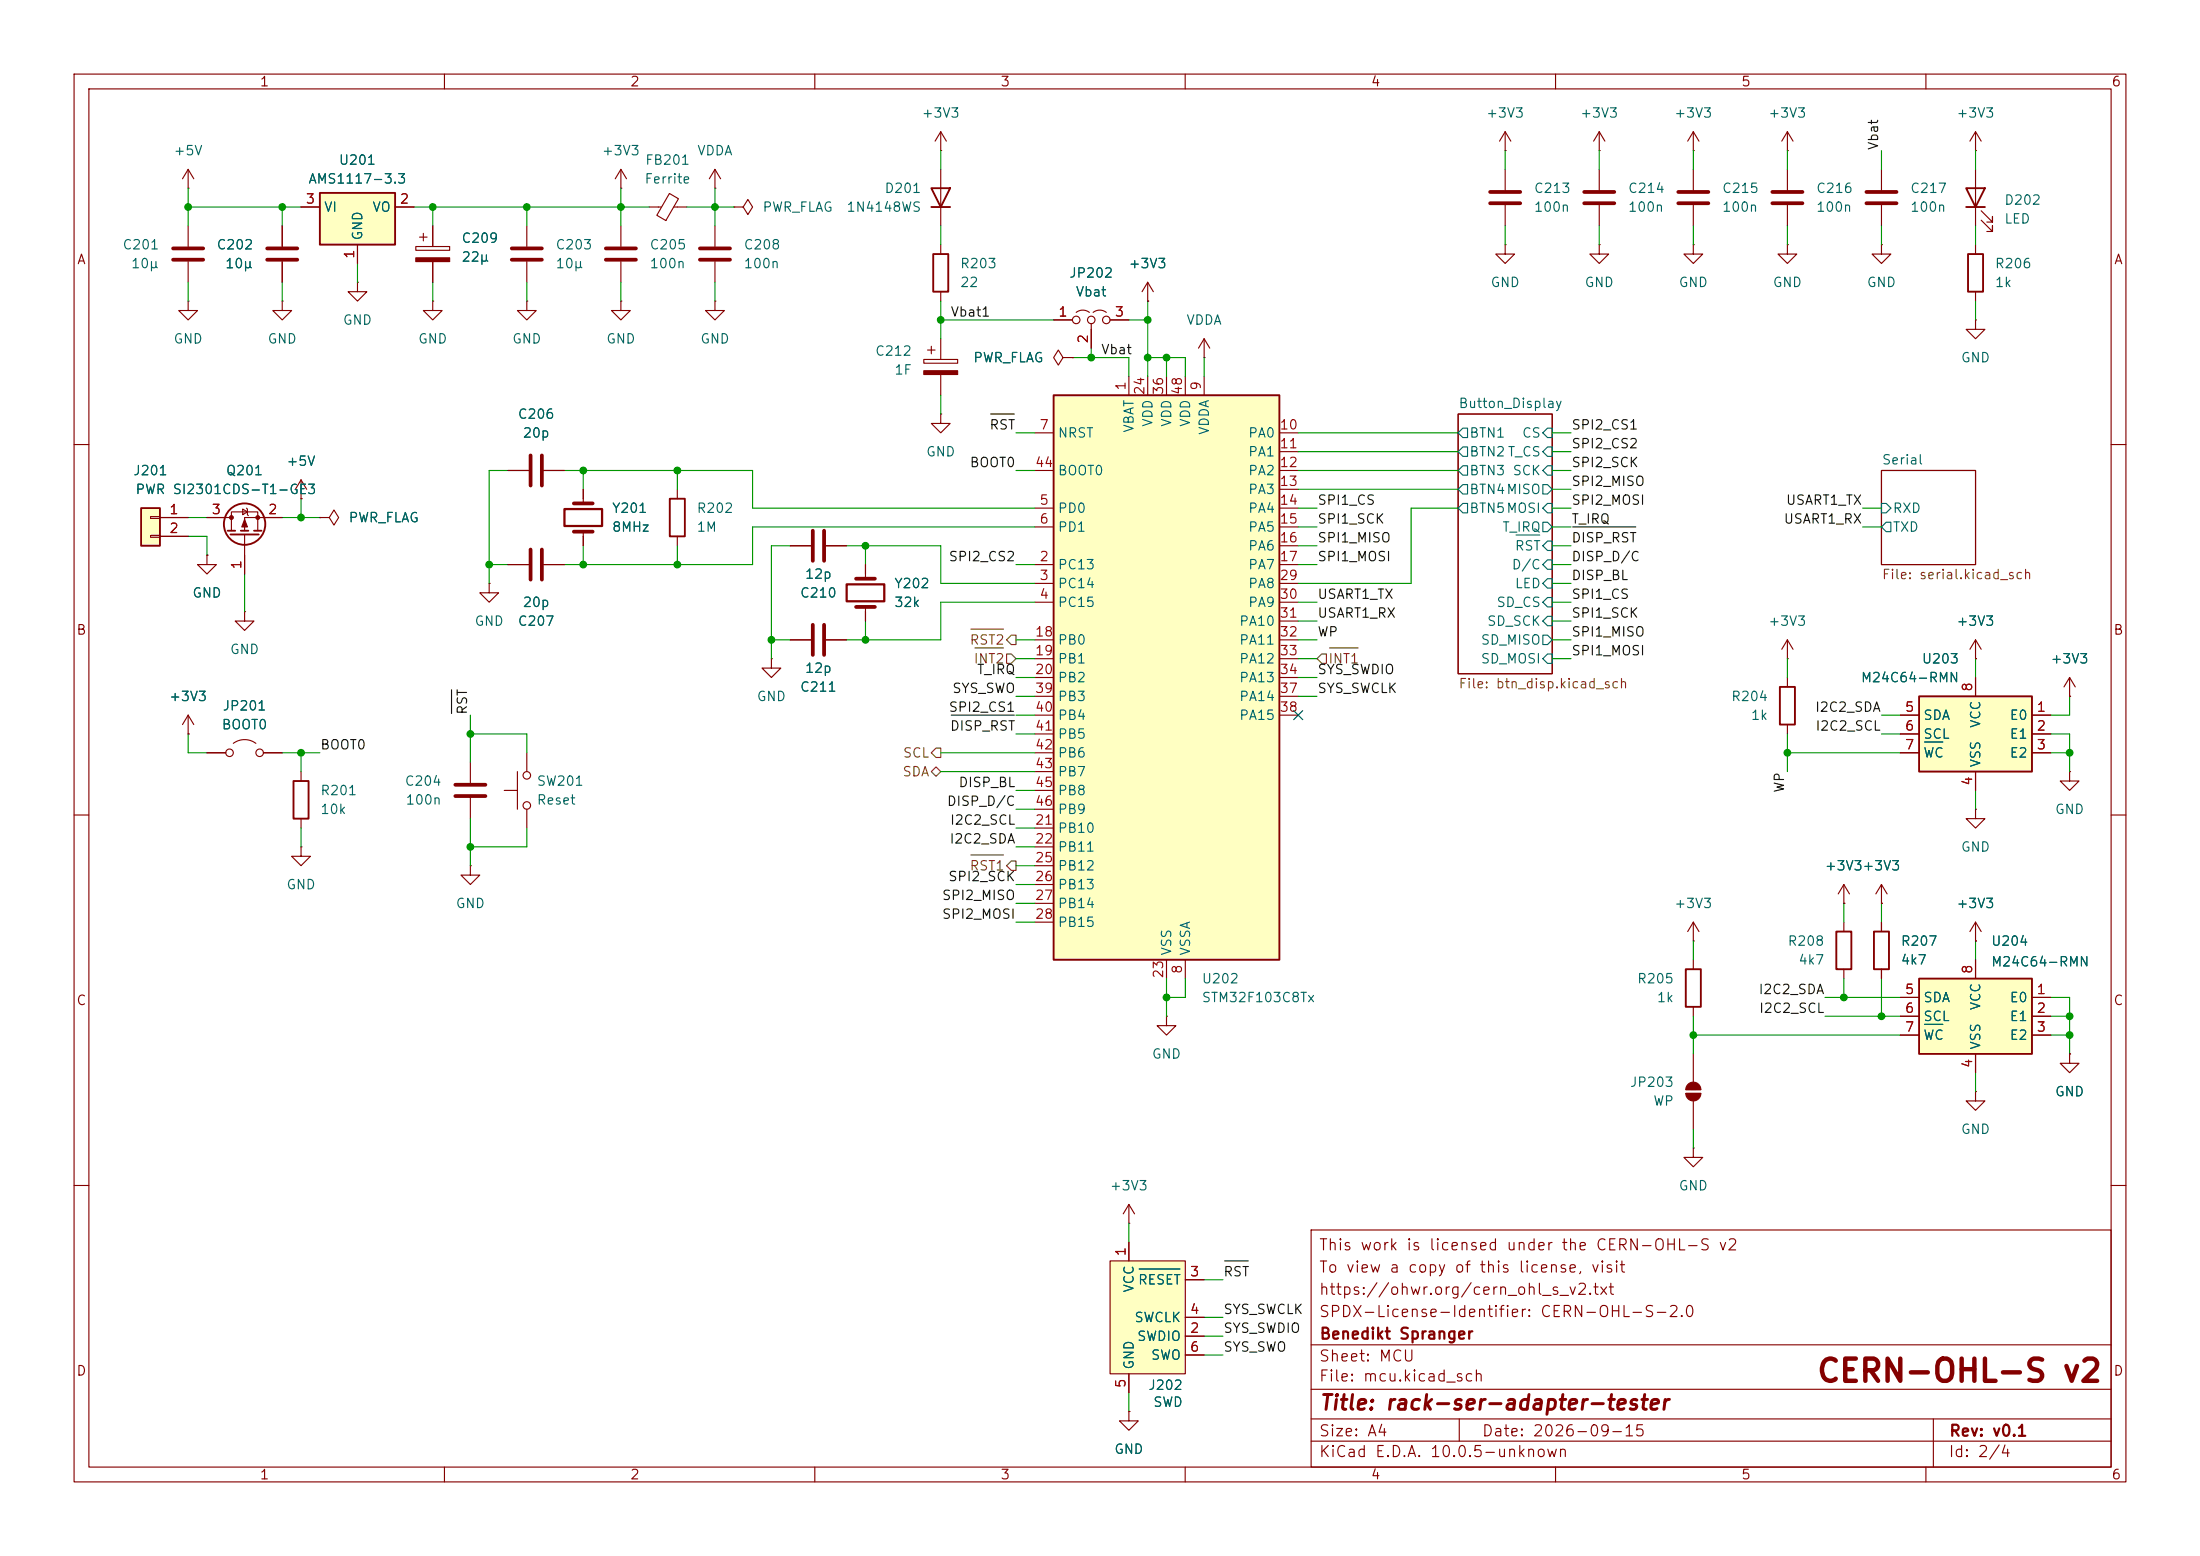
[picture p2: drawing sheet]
<svg xmlns="http://www.w3.org/2000/svg" width="297mm" height="210mm" viewBox="0 0 297 210" stroke-linecap="round" stroke-linejoin="round" font-family="sans-serif">
<g fill="none" stroke="#840000" stroke-width=".15">
<path d="M10 10h277v190h-277zM12 12h273v186h-273zM60 10v2M110 10v2M127 17.8l-.8 1.3M127 17.8l.8 1.3M127 17.8v2.5M160 10v2M203.2 17.8l-.8 1.3M203.2 17.8l.8 1.3M203.2 17.8v2.5M210 10v2"/>
<path d="M215.9 17.8l-.8 1.3M215.9 17.8l.8 1.3M215.9 17.8v2.5M228.6 17.8v2.5M228.6 17.8l-.8 1.3M228.6 17.8l.8 1.3M241.3 17.8v2.5M241.3 17.8l-.8 1.3M241.3 17.8l.8 1.3M260 10v2M266.7 17.8l-.8 1.3M266.7 17.8l.8 1.3"/>
<path d="M266.7 17.8v2.5M25.4 25.4h.1M25.4 22.9l.8 1.2M25.4 22.9l-.8 1.2M25.4 22.9v2.5M71.1 30.5v2.8M71.1 35.3v2.8M87.6 27.9h1.7M90.4 26.1l1.2 .7-1.7 3-1.2-.7zM91 27.9h1.7M96.5 25.4h.1M96.5 22.9l-.7 1.2"/>
<path d="M96.5 22.9l.8 1.2M96.5 22.9v2.5M96.5 30.5v2.8M96.5 35.3v2.8M99.1 27.9h1.2l.7-1 .6 1-.6 1.1-.7-1.1M99.1 27.9h.1M127 20.3h.1M127 22.9v7.6M154.9 38.1l-.7 1.3M154.9 38.1l.8 1.3M154.9 38.1v2.5M203.2 20.3h.1"/>
<path d="M203.2 33v1.3h1.3l-1.3 1.3-1.3-1.3h1.3M203.2 33h.1M203.2 22.9v2.8M203.2 27.7v2.8M215.9 20.3h.1M215.9 33v1.3h1.3l-1.3 1.3-1.3-1.3h1.3M215.9 33h.1M215.9 22.9v2.8M215.9 27.7v2.8M228.6 33v1.3h1.3l-1.3 1.3-1.3-1.3h1.3M228.6 33h.1M228.6 20.3h.1"/>
<path d="M228.6 22.9v2.8M228.6 27.7v2.8M241.3 33v1.3h1.3l-1.3 1.3-1.3-1.3h1.3M241.3 33h.1M241.3 20.3h.1M241.3 22.9v2.8M241.3 27.7v2.8M254 33v1.3h1.3l-1.3 1.3-1.3-1.3h1.3M254 33h.1M254 22.9v2.8M254 27.7v2.8M266.7 20.3h.1"/>
<path d="M266.7 22.9v7.6M266.7 33v1.3M266.7 39.4v1.2M267.5 29.7l1.5 1.5v-.7v.7h-.8M267.5 28.4l1.5 1.6v-.8v.8h-.8M38.1 40.6v1.3h-1.3l1.3 1.3 1.3-1.3h-1.3M38.1 40.6h.1M71.1 40.6v1.3h1.3l-1.3 1.3-1.3-1.3h1.3M71.1 40.6h.1M83.8 40.6v1.3h1.3l-1.3 1.3-1.3-1.3h1.3M83.8 40.6h.1M142.2 43.2h2.6"/>
<path d="M145.3 42.2a1.44 1.44 0 0 1 1.8 0M147.3 43.7v3.3M147.6 42.2a1.44 1.44 0 0 1 1.8 0M149.9 43.2h2.5M154.9 40.6h.1M162.6 48.3h.1M162.6 45.7l-.8 1.3M162.6 45.7l.7 1.3M162.6 45.7v2.6M196.8 55.9h12.7v35h-12.7zM266.7 43.2v1.3h1.3l-1.3 1.2-1.3-1.2h1.3M266.7 43.2h.1"/>
<path d="M10 60h2M68.6 63.5h2.8M73.4 63.5h2.8M78.7 66v1.9M78.7 71.8v1.9M91.4 66v1.3M91.4 72.4v1.3M116.8 76.2v1.9M254 63.5h12.7v12.7h-12.7zM285 60h2M104.1 88.9v1.3h-1.2l1.2 1.2 1.3-1.2h-1.3M104.1 88.9h.1"/>
<path d="M106.7 86.4h2.8M111.5 86.4h2.8M116.8 81.9v1.9M241.3 88.9h.1M241.3 86.4v2.5M241.3 91.4v1.3M241.3 97.8v1.3M241.3 86.4l.8 1.2M241.3 86.4l-.8 1.2M10 110h2M285 110h2M228.6 127h.1"/>
<path d="M228.6 124.5v2.5M228.6 129.5v1.3M228.6 135.9v1.3M228.6 124.5l.8 1.2M228.6 124.5l-.8 1.2M248.9 124.5v1.2M248.9 130.8v1.3M227.6 147.6h2M227.6 147.1h2M228.6 142.2v3.9M228.6 148.6v3.8M10 160h2"/>
<path d="M177 166h108v32h-108zM285 160h2M60 198v2M110 198v2M160 198v2M177 194.5h108M177 191.5h108M177 187.5h108M177 181.5h108M197 191.5v3M210 198v2M260 198v2"/>
<path d="M261 191.5v6.5"/>
<circle cx="145.3" cy="43.2" r=".51"/>
<circle cx="147.3" cy="43.2" r=".51"/>
<circle cx="149.4" cy="43.2" r=".51"/>
</g>
<g fill="none" stroke="#006464" stroke-width=".15">
<path d="M197.5 57.8h.6v1.3h-.6l-.7-.7zM208.9 57.8h.6v1.3h-.6l-.6-.7zM197.5 60.3h.6v1.3h-.6l-.7-.6zM197.5 65.4h.6v1.3h-.6l-.7-.7zM197.5 67.9h.6v1.3h-.6l-.7-.6zM197.5 62.9h.6v1.2h-.6l-.7-.6zM204.7 72.2h3.2M208.3 70.5h.6l.6 .6-.6 .7h-.6zM208.3 65.4h.6l.6 .6-.6 .7h-.6zM208.9 73h.6v1.3h-.6l-.6-.6zM208.9 78.1h.6v1.3h-.6l-.6-.7zM208.9 75.6h.6v1.2h-.6l-.6-.6z"/>
<path d="M208.9 62.9h.6v1.2h-.6l-.6-.6zM208.9 67.9h.6v1.3h-.6l-.6-.6zM208.9 60.3h.6v1.3h-.6l-.6-.6zM254 67.9h.6l.7 .7-.7 .6h-.6zM254.6 70.5h.7v1.3h-.7l-.6-.7zM208.3 85.7h.6l.6 .7-.6 .6h-.6zM208.9 83.2h.6v1.3h-.6l-.6-.7zM208.9 88.3h.6v1.2h-.6l-.6-.6zM208.9 80.6h.6v1.3h-.6l-.6-.6z"/>
</g>
<g fill="#840000" stroke="#840000" stroke-width=".15">
<path d="M227.6 147.6h2a1.02 1.02 0 0 1-1 1 1.02 1.02 0 0 1-1-1z"/>
<path d="M227.9 146.4a1.02 1.02 0 0 1 1.1-.3 1.02 1.02 0 0 1 .6 1h-2l.1-.5z"/>
</g>
<g fill="none" stroke="#840000" stroke-width=".51">
<path d="M69.1 33.5h4.1M69.1 35.1h4.1M94.5 33.5h4.1M94.5 35.1h4.1M201.2 25.9h4M201.2 27.4h4M213.9 25.9h4M213.9 27.4h4M226.6 25.9h4M226.6 27.4h4M239.3 25.9h4M239.3 27.4h4"/>
<path d="M252 25.9h4M252 27.4h4M71.6 61.5v4M73.2 61.5v4M77.5 71.8h2.5M77.5 67.9h2.5M115.6 78.1h2.5M109.7 84.3v4.1M111.3 84.3v4.1M115.6 81.9h2.5"/>
</g>
<path d="M76.2 68.7h5.1v2.3h-5.1zM114.3 78.9h5.1v2.3h-5.1z" fill="none" stroke="#840000" stroke-width=".3"/>
<path d="M125.7 25.4h2.6l-1.3 2.5zM125.7 27.9h2.6M265.4 25.4h2.6l-1.3 2.5zM265.4 27.9h2.6M265.7 34.3h2v5.1h-2zM90.4 67.3h2.1v5.1h-2.1zM240.3 92.7h2v5.1h-2zM227.6 130.8h2v5.1h-2zM247.9 125.7h2v5.1h-2z" fill="none" stroke="#840000" stroke-width=".25"/>
<path d="M43.2 26h10.1v7h-10.1z" fill="#ffffc2"/>
<path d="M43.2 26h10.1v7h-10.1z" fill="none" stroke="#840000" stroke-width=".25"/>
<g fill="none" stroke="#840000" stroke-width=".15">
<path d="M25.4 30.5v2.8M25.4 35.3v2.8M38.1 30.5v2.8M38.1 35.3v2.8M40.6 27.9h2.6M48.3 38.1v1.3h1.2l-1.2 1.2-1.3-1.2h1.3M48.3 38.1h.1M48.3 33v2.6M53.3 27.9h2.6M56.1 33.3h4.6v.5h-4.6zM56.6 32h1.1M57.1 31.5v1"/>
<path d="M58.4 30.5v2.8M58.4 35.3v2.8M25.4 40.6v1.3h-1.3l1.3 1.3 1.3-1.3h-1.3M25.4 40.6h.1M58.4 40.6v1.3h1.3l-1.3 1.3-1.3-1.3h1.3M58.4 40.6h.1M124.7 48.5h4.6v.5h-4.6zM125.2 47.2h1M125.7 46.7v1.1M127 45.7v2.8M127 50.5v2.8M40.6 67.3h.1"/>
<path d="M40.6 64.8l.8 1.2M40.6 64.8l-.7 1.2M40.6 64.8v2.5M43.2 69.9h1.2l.7-1.1 .6 1.1-.6 1-.7-1M43.2 69.9h.1"/>
</g>
<path d="M23.4 33.5h4M23.4 35.1h4M36.1 33.5h4M36.1 35.1h4" fill="none" stroke="#840000" stroke-width=".51"/>
<g fill="#840000" stroke="#840000" stroke-width=".15">
<path d="M124.7 50h4.6v.5h-4.6z"/>
<path d="M56.1 34.8h4.6v.5h-4.6z"/>
</g>
<path d="M19 68.6h2.6v5.1h-2.6z" fill="#ffffc2"/>
<g fill="none" stroke="#840000" stroke-width=".25">
<path d="M126 34.3h2v5.1h-2zM19 68.6h2.6v5.1h-2.6zM30.7 71.6h1M31.1 72.1h3.8M32.5 71.6h1M34.3 71.6h1M39.6 105.4h2.1v5.1h-2.1z"/>
<circle cx="33" cy="70.7" r="2.79"/>
</g>
<g fill="none" stroke="#840000" stroke-width=".15">
<path d="M83.8 25.4h.1M83.8 22.9v2.5M83.8 30.5v2.8M83.8 35.3v2.8M83.8 22.9l-.7 1.2M83.8 22.9l.8 1.2M127 33v1.3M127 39.4v1.2M96.5 40.6v1.3h1.3l-1.3 1.3-1.3-1.3h1.3M96.5 40.6h.1M127 55.9v1.3h-1.3l1.3 1.2 1.3-1.2h-1.3M127 55.9h.1"/>
<path d="M143.5 48.3l-.6-1.1-.7 1.1 .7 1 .6-1h1.3M144.8 48.3h.1M20.3 69.7h1.3v.3h-1.3zM20.3 72.3h1.3v.2h-1.3zM21.6 69.9h3.8M21.6 72.4h3.8M27.9 74.9v1.3h-1.2l1.2 1.3 1.3-1.3h-1.3M27.9 74.9h.1M27.9 69.9h3.3M31.2 71.6v-2.5h3.6v2.5M32.8 68.7l.6 .4-.6 .4zM33 72.1v5.4"/>
<path d="M33.3 68.6l.1 .1v.8l.1 .1M38.1 69.9h-5.1v1.7M66 78.7v1.3h1.3l-1.3 1.3-1.2-1.3h1.2M66 78.7h.1M68.6 76.2h2.8M73.4 76.2h2.8M106.7 73.7h2.8M111.5 73.7h2.8M25.4 99.1h.1M25.4 96.5l.8 1.3M25.4 96.5l-.8 1.3M25.4 96.5v2.6"/>
<path d="M33 82.6v1.2h-1.3l1.3 1.3 1.3-1.3h-1.3M33 82.6h.1M27.9 101.6h2.6M31.5 100.3a2.54 2.54 0 0 1 3 0M35.6 101.6h2.5M40.6 114.3v1.3h1.3l-1.3 1.2-1.2-1.2h1.2M40.6 114.3h.1M40.6 104.1v1.3M40.6 110.5v1.3M63.5 116.8v1.3h1.3l-1.3 1.3-1.3-1.3h1.3M63.5 116.8h.1M63.5 102.9v2.8"/>
<path d="M63.5 107.7v2.8M68.1 106.7h1.7M69.8 104.1v5.1M71.1 101.6v2.5M71.1 109.2v2.6M228.6 154.9v1.3h-1.3l1.3 1.3 1.3-1.3h-1.3M228.6 154.9h.1M152.4 190.5v1.3h1.3l-1.3 1.2-1.3-1.2h1.3M152.4 190.5h.1"/>
<circle cx="31" cy="101.6" r=".51"/>
<circle cx="35.1" cy="101.6" r=".51"/>
<circle cx="71.1" cy="108.7" r=".51"/>
<circle cx="71.1" cy="104.6" r=".51"/>
</g>
<g fill="#840000" stroke="#840000" stroke-width=".15">
<path d="M33 70.1l.4 1h-.8z"/>
<circle cx="31.2" cy="69.8" r=".25"/>
<circle cx="34.8" cy="69.8" r=".25"/>
</g>
<path d="M81.8 33.5h4.1M81.8 35.1h4.1M71.6 74.2v4M73.2 74.2v4M109.7 71.6v4.1M111.3 71.6v4.1M61.5 105.9h4M61.5 107.4h4" fill="none" stroke="#840000" stroke-width=".51"/>
<path d="M142.2 53.3h30.5v76.2h-30.5z" fill="#ffffc2"/>
<path d="M142.2 53.3h30.5v76.2h-30.5z" fill="none" stroke="#840000" stroke-width=".25"/>
<g fill="none" stroke="#840000" stroke-width=".15">
<path d="M139.7 58.4h2.5M152.4 50.8v2.5M154.9 50.8v2.5M157.5 50.8v2.5M160 50.8v2.5M162.6 50.8v2.5M172.7 58.4h2.6M139.7 76.2h2.5M139.7 78.7h2.5M139.7 68.6h2.5M139.7 71.1h2.5M139.7 63.5h2.5"/>
<path d="M172.7 76.2h2.6M172.7 78.7h2.6M172.7 68.6h2.6M172.7 71.1h2.6M172.7 61h2.6M172.7 63.5h2.6M172.7 66h2.6M172.7 73.7h2.6M139.7 81.3h2.5M139.7 86.4h2.5M139.7 88.9h2.5M139.7 91.4h2.5"/>
<path d="M139.7 94h2.5M139.7 96.5h2.5M139.7 99.1h2.5M172.7 81.3h2.6M172.7 86.4h2.6M172.7 88.9h2.6M172.7 91.4h2.6M172.7 83.8h2.6M172.7 94h2.6M172.7 96.5h2.6M139.7 111.8h2.5M139.7 114.3h2.5"/>
<path d="M139.7 116.8h2.5M139.7 119.4h2.5M139.7 101.6h2.5M139.7 104.1h2.5M139.7 106.7h2.5M139.7 109.2h2.5M139.7 121.9h2.5M139.7 124.5h2.5M157.5 129.5v2.6M160 129.5v2.6"/>
</g>
<path d="M259.1 132.1h15.2v10.1h-15.2z" fill="#ffffc2"/>
<path d="M259.1 132.1h15.2v10.1h-15.2z" fill="none" stroke="#840000" stroke-width=".25"/>
<path d="M256.5 134.6h2.6M256.5 137.2h2.6M256.5 139.7h2.6M266.7 129.5v2.6M274.3 134.6h2.6M274.3 137.2h2.6M274.3 139.7h2.6M266.7 142.2v2.6" fill="none" stroke="#840000" stroke-width=".15"/>
<path d="M259.8 138.3h2.5" fill="none" stroke="#006464" stroke-width=".15"/>
<path d="M259.1 94h15.2v10.1h-15.2z" fill="#ffffc2"/>
<path d="M259.1 94h15.2v10.1h-15.2z" fill="none" stroke="#840000" stroke-width=".25"/>
<g fill="none" stroke="#840000" stroke-width=".15">
<path d="M256.5 96.5h2.6M256.5 99.1h2.6M266.7 88.9h.1M266.7 86.4v2.5M266.7 91.4v2.6M266.7 86.4l.8 1.2M266.7 86.4l-.8 1.2M274.3 96.5h2.6M274.3 99.1h2.6M279.4 94h.1M279.4 91.4l.8 1.3M279.4 91.4l-.8 1.3"/>
<path d="M279.4 91.4v2.6M248.9 119.4l.8 1.3M248.9 119.4l-.7 1.3M248.9 119.4v2.5M256.5 101.6h2.6M266.7 109.2v1.3h-1.3l1.3 1.3 1.3-1.3h-1.3M266.7 109.2h.1M266.7 104.1v2.6M274.3 101.6h2.6M279.4 104.1v1.3h-1.3l1.3 1.3 1.3-1.3h-1.3M279.4 104.1h.1M157.5 137.2v1.2h-1.3l1.3 1.3 1.2-1.3h-1.2"/>
<path d="M157.5 137.2h.1M248.9 121.9h.1M266.7 127h.1M266.7 124.5v2.5M266.7 124.5l.8 1.2M266.7 124.5l-.8 1.2M266.7 147.3v1.3h-1.3l1.3 1.3 1.3-1.3h-1.3M266.7 147.3h.1"/>
</g>
<path d="M259.8 100.2h2.5" fill="none" stroke="#006464" stroke-width=".15"/>
<path d="M149.9 170.2h10.1v15.2h-10.1z" fill="#ffffc2"/>
<g fill="none" stroke="#840000" stroke-width=".15">
<path d="M38.1 30.5v2.8M38.1 35.3v2.8M40.6 27.9h2.6M48.3 33v2.6M53.3 27.9h2.6M58.4 30.5v2.8M58.4 35.3v2.8M142.2 43.2h2.6M144.8 48.3h.1M147.3 44.5v2.5M149.9 43.2h2.5M154.9 40.6h.1"/>
<path d="M21.6 69.9h3.8M21.6 72.4h3.8M27.9 74.9h.1M27.9 69.9h2.6M33 74.9v2.6M35.6 69.9h2.5M40.6 67.3h.1M43.2 69.9h.1M68.6 76.2h2.8M68.6 63.5h2.8M73.4 76.2h2.8M73.4 63.5h2.8"/>
<path d="M78.7 66v1.3M78.7 72.4v1.3M106.7 73.7h2.8M111.5 73.7h2.8M116.8 76.2v1.3M25.4 99.1h.1M106.7 86.4h2.8M111.5 86.4h2.8M116.8 82.6v1.2M256.5 96.5h2.6M256.5 99.1h2.6M266.7 88.9h.1"/>
<path d="M266.7 91.4v2.6M274.3 96.5h2.6M274.3 99.1h2.6M279.4 94h.1M27.9 101.6h2.6M35.6 101.6h2.5M254 119.4v2.5M254 119.4l.8 1.3M254 119.4l-.8 1.3M256.5 101.6h2.6M266.7 104.1v2.6M274.3 101.6h2.6"/>
<path d="M248.9 121.9h.1M254 121.9h.1M254 124.5v1.2M254 130.8v1.3M256.5 134.6h2.6M256.5 137.2h2.6M256.5 139.7h2.6M266.7 127h.1M266.7 129.5v2.6M274.3 134.6h2.6M274.3 137.2h2.6M274.3 139.7h2.6"/>
<path d="M266.7 142.2v2.6M279.4 142.2v1.3h-1.3l1.3 1.3 1.3-1.3h-1.3M279.4 142.2h.1M149.9 170.2h10.1v15.2h-10.1zM152.4 165.1h.1M152.4 162.6v2.5M152.4 167.6v2.6M152.4 162.6l-.8 1.2M152.4 162.6l.8 1.2M160 172.7h2.6M160 177.8h2.6M152.4 190.5h.1"/>
<path d="M152.4 185.4v2.6M160 180.3h2.6M160 182.9h2.6"/>
</g>
<path d="M259.8 100.2h2.5M259.8 138.3h2.5M153.8 171.3h5.5" fill="none" stroke="#006464" stroke-width=".15"/>
<path d="M253 125.7h2v5.1h-2z" fill="none" stroke="#840000" stroke-width=".25"/>
<path d="M131.1 84.9h4.4M131.6 87.5h3.9M135.9 88.3h.6l.7 .6-.7 .6h-.6zM136.5 85.7h.7v1.3h-.7l-.6-.6zM178.4 88.3h.7v1.2h-.7l-.6-.6zM179.5 87.5h3.8M125.7 104.1l.7-.6 .6 .6-.6 .7zM126.4 101h.6v1.2h-.6l-.7-.6zM131.1 115.4h4.4M136.5 116.2h.7v1.3h-.7l-.6-.7z" fill="none" stroke="#725600" stroke-width=".15"/>
<path d="M133.7 55.9h3.2M212.3 71.1h8.5M61 93.1v3.2M128.4 96.5h8.5M165.3 170.2h3.2" fill="none" stroke="#0f0f0f" stroke-width=".15"/>
<g fill="none" stroke="#009600" stroke-width=".15">
<path d="M25.4 27.9h15.2M25.4 25.4v5.1M25.4 38.1v2.5M38.1 27.9v2.6M38.1 38.1v2.5M48.3 35.6v2.5M55.9 27.9h31.7M58.4 27.9v2.6M58.4 38.1v2.5M71.1 27.9v2.6M71.1 38.1v2.5M83.8 25.4v5.1"/>
<path d="M83.8 38.1v2.5M92.7 27.9h6.4M96.5 25.4v5.1M96.5 38.1v2.5M127 20.3v2.6M127 30.5v2.5M203.2 20.3v2.6M203.2 30.5v2.5M215.9 20.3v2.6M215.9 30.5v2.5M228.6 20.3v2.6M228.6 30.5v2.5"/>
<path d="M241.3 20.3v2.6M241.3 30.5v2.5M254 20.3v2.6M254 30.5v2.5M266.7 20.3v2.6M266.7 30.5v2.5M127 43.2h15.2M127 40.6v5.1M127 53.3v2.6M137.2 58.4h2.5M144.8 48.3h7.6v2.5M147.3 47v1.3"/>
<path d="M152.4 43.2h2.5M154.9 48.3h5.1v2.5M154.9 40.6v10.2M157.5 48.3v2.5M162.6 48.3v2.5M175.3 58.4h21.5M209.5 58.4h2.6M266.7 40.6v2.6M25.4 69.9h2.5M25.4 72.4h2.5v2.5M33 77.5v5.1M38.1 69.9h5.1"/>
<path d="M40.6 67.3v2.6M66 76.2h2.6M68.6 63.5h-2.6v15.2M76.2 63.5h25.4v5.1h38.1M78.7 63.5v2.5M78.7 73.7v2.5M91.4 63.5v2.5M91.4 73.7v2.5M106.7 73.7h-2.6v15.2M114.3 73.7h12.7v5h12.7M116.8 73.7v2.5M137.2 76.2h2.5"/>
<path d="M137.2 63.5h2.5M139.7 71.1h-38.1v5.1h-25.4M175.3 76.2h2.5M175.3 68.6h2.5M175.3 63.5h21.5M175.3 73.7h2.5M175.3 71.1h2.5M175.3 66h21.5M175.3 61h21.5M196.8 68.6h-6.3v10.1h-15.2M209.5 76.2h2.6M209.5 68.6h2.6"/>
<path d="M209.5 63.5h2.6M209.5 78.7h2.6M209.5 73.7h2.6M209.5 71.1h2.6M209.5 66h2.6M209.5 61h2.6M251.5 68.6h2.5M251.5 71.1h2.5M25.4 99.1v2.5h2.5M63.5 96.5v6.4M63.5 99.1h7.6v2.5M104.1 86.4h2.6"/>
<path d="M116.8 83.8v2.6M137.2 99.1h2.5M137.2 96.5h2.5M137.2 86.4h2.5M137.2 94h2.5M137.2 88.9h2.5M137.2 91.4h2.5M139.7 81.3h-12.7v5.1h-12.7M175.3 81.3h2.5M175.3 86.4h2.5M175.3 94h2.5M175.3 83.8h2.5"/>
<path d="M175.3 88.9h2.5M175.3 91.4h2.5M209.5 81.3h2.6M209.5 86.4h2.6M209.5 83.8h2.6M209.5 88.9h2.6M241.3 88.9v2.5M241.3 99.1v5M254 99.1h2.5M254 96.5h2.5M266.7 88.9v2.5M276.9 99.1h2.5v5"/>
<path d="M279.4 94v2.5h-2.5M38.1 101.6h5.1M40.6 101.6v2.5M40.6 111.8v2.5M63.5 110.5v6.3M71.1 111.8v2.5h-7.6M127 101.6h12.7M127 104.1h12.7M137.2 114.3h2.5M137.2 119.4h2.5M137.2 116.8h2.5M137.2 106.7h2.5"/>
<path d="M137.2 111.8h2.5M137.2 109.2h2.5M241.3 101.6h15.2M266.7 106.7v2.5M276.9 101.6h2.5M137.2 121.9h2.5M137.2 124.5h2.5M157.5 132.1v5.1M160 132.1v2.5h-2.5M228.6 139.7h27.9M228.6 127v2.5M228.6 137.2v5"/>
<path d="M246.4 137.2h10.1M246.4 134.6h10.1M248.9 121.9v2.6M248.9 132.1v2.5M254 121.9v2.6M254 132.1v5.1M266.7 127v2.5M276.9 139.7h2.5M276.9 134.6h2.5v7.6M276.9 137.2h2.5M228.6 152.4v2.5M266.7 144.8v2.5"/>
<path d="M152.4 165.1v2.5M162.6 172.7h2.5M162.6 177.8h2.5M152.4 188v2.5M162.6 180.3h2.5M162.6 182.9h2.5"/>
</g>
<path d="M174.7 95.9l1.2 1.2M175.9 95.9l-1.2 1.2" fill="none" stroke="#000084" stroke-width=".15"/>
<g fill="#009600" stroke="#009600" stroke-width=".14">
<circle cx="279.4" cy="137.2" r=".46"/>
<circle cx="279.4" cy="139.7" r=".46"/>
<circle cx="279.4" cy="101.6" r=".46"/>
<circle cx="147.3" cy="48.3" r=".46"/>
<circle cx="154.9" cy="48.3" r=".46"/>
<circle cx="157.5" cy="134.6" r=".46"/>
<circle cx="157.5" cy="48.3" r=".46"/>
<circle cx="154.9" cy="43.2" r=".46"/>
<circle cx="241.3" cy="101.6" r=".46"/>
<circle cx="228.6" cy="139.7" r=".46"/>
<circle cx="248.9" cy="134.6" r=".46"/>
<circle cx="254" cy="137.2" r=".46"/>
<circle cx="116.8" cy="73.7" r=".46"/>
<circle cx="116.8" cy="86.4" r=".46"/>
<circle cx="96.5" cy="27.9" r=".46"/>
<circle cx="78.7" cy="76.2" r=".46"/>
<circle cx="78.7" cy="63.5" r=".46"/>
<circle cx="83.8" cy="27.9" r=".46"/>
<circle cx="71.1" cy="27.9" r=".46"/>
<circle cx="63.5" cy="99.1" r=".46"/>
<circle cx="40.6" cy="69.9" r=".46"/>
<circle cx="63.5" cy="114.3" r=".46"/>
<circle cx="40.6" cy="101.6" r=".46"/>
<circle cx="91.4" cy="63.5" r=".46"/>
<circle cx="91.4" cy="76.2" r=".46"/>
<circle cx="127" cy="43.2" r=".46"/>
<circle cx="104.1" cy="86.4" r=".46"/>
<circle cx="66" cy="76.2" r=".46"/>
<circle cx="38.1" cy="27.9" r=".46"/>
<circle cx="25.4" cy="27.9" r=".46"/>
<circle cx="58.4" cy="27.9" r=".46"/>
</g>
<text font-size="3" fill="#840000" x="245.1" y="187.3">CERN-OHL-S v2</text>
<text font-size="2" fill="#840000" x="178" y="190.8">Title: rack-ser-adapter-tester</text>
<g font-size="1.5" fill="#840000">
<text x="178" y="172.1">To view a copy of this license, visit</text>
<text x="178" y="169.1">This work is licensed under the CERN-OHL-S v2</text>
<text x="178" y="178.1">SPDX-License-Identifier: CERN-OHL-S-2.0</text>
<text x="178" y="175.1">https://ohwr.org/cern_ohl_s_v2.txt</text>
<text x="178" y="184.1">Sheet: MCU</text>
<text x="178" y="181.1">Benedikt Spranger</text>
<text x="178" y="186.8">File: mcu.kicad_sch</text>
<text x="178" y="197">KiCad E.D.A. 10.0.5-unknown</text>
<text x="178" y="194.2">Size: A4</text>
<text x="200" y="194.2">Date: 2026-09-15</text>
<text x="263" y="197">Id: 2/4</text>
<text x="263" y="194.2">Rev: v0.1</text>
</g>
<g font-size="1.3" fill="#840000">
<text x="35" y="12">1</text>
<text x="85" y="12">2</text>
<text x="135" y="12">3</text>
<text x="185" y="12">4</text>
<text x="235" y="12">5</text>
<text x="285" y="12">6</text>
<text x="10.3" y="36">A</text>
<text x="285.3" y="36">A</text>
<text x="10.2" y="86">B</text>
<text x="285.2" y="86">B</text>
<text x="10.2" y="136">C</text>
<text x="285.2" y="136">C</text>
<text x="10.2" y="186">D</text>
<text x="285.2" y="186">D</text>
<text x="35" y="200">1</text>
<text x="85" y="200">2</text>
<text x="135" y="200">3</text>
<text x="185" y="200">4</text>
<text x="235" y="200">5</text>
<text x="285" y="200">6</text>
</g>
<g font-size="1.3" fill="#006464">
<text x="124.3" y="16.2">+3V3</text>
<text x="200.5" y="16.2">+3V3</text>
<text x="213.2" y="16.2">+3V3</text>
<text x="225.9" y="16.2">+3V3</text>
<text x="238.6" y="16.2">+3V3</text>
<text x="264" y="16.2">+3V3</text>
<text x="23.3" y="21.3">+5V</text>
<text x="45.7" y="22.6">U201</text>
<text x="81.2" y="21.3">+3V3</text>
<text x="87" y="22.6">FB201</text>
<text x="94" y="21.3">VDDA</text>
<text x="41.5" y="25.1">AMS1117-3.3</text>
<text x="43.7" y="28.9">VI</text>
<text x="50.2" y="28.9">VO</text>
<text x="86.9" y="25.1">Ferrite</text>
<text x="102.9" y="28.9">PWR_FLAG</text>
<text x="114.2" y="28.9">1N4148WS</text>
<text x="119.3" y="26.4">D201</text>
<text x="207" y="26.4">C213</text>
<text x="207" y="28.9">100n</text>
<text x="219.7" y="26.4">C214</text>
<text x="219.7" y="28.9">100n</text>
<text x="232.4" y="26.4">C215</text>
<text x="232.4" y="28.9">100n</text>
<text x="245.1" y="26.4">C216</text>
<text x="245.1" y="28.9">100n</text>
<text x="257.8" y="26.4">C217</text>
<text x="257.8" y="28.9">100n</text>
<text x="270.5" y="28">D202</text>
<text x="16.5" y="34">C201</text>
<text x="29.2" y="34">C202</text>
<text x="49.2" y="32.5" transform="rotate(-90 49.2 32.5)">GND</text>
<text x="62.2" y="33.1">C209</text>
<text x="62.2" y="35.6">22µ</text>
<text x="74.9" y="34">C203</text>
<text x="87.6" y="34">C205</text>
<text x="100.3" y="34">C208</text>
<text x="270.5" y="30.5">LED</text>
<text x="17.6" y="36.5">10µ</text>
<text x="30.3" y="36.5">10µ</text>
<text x="74.9" y="36.5">10µ</text>
<text x="87.6" y="36.5">100n</text>
<text x="100.3" y="36.5">100n</text>
<text x="129.5" y="36.5">R203</text>
<text x="129.5" y="39.1">22</text>
<text x="144.3" y="37.8">JP202</text>
<text x="145.1" y="40.3">Vbat</text>
<text x="152.3" y="36.5">+3V3</text>
<text x="201.1" y="39.1">GND</text>
<text x="213.8" y="39.1">GND</text>
<text x="226.5" y="39.1">GND</text>
<text x="239.2" y="39.1">GND</text>
<text x="251.9" y="39.1">GND</text>
<text x="269.2" y="36.5">R206</text>
<text x="269.2" y="39.1">1k</text>
<text x="23.3" y="46.7">GND</text>
<text x="36" y="46.7">GND</text>
<text x="46.2" y="44.1">GND</text>
<text x="56.4" y="46.7">GND</text>
<text x="69.1" y="46.7">GND</text>
<text x="81.8" y="46.7">GND</text>
<text x="94.5" y="46.7">GND</text>
<text x="160.1" y="44.1">VDDA</text>
<text x="118.1" y="48.3">C212</text>
<text x="120.7" y="50.9">1F</text>
<text x="131.3" y="49.2">PWR_FLAG</text>
<text x="264.6" y="49.2">GND</text>
<text x="69.8" y="56.8">C206</text>
<text x="70.5" y="59.4">20p</text>
<text x="142.7" y="59.4">NRST</text>
<text x="153.4" y="58.5" transform="rotate(-90 153.4 58.5)">VBAT</text>
<text x="155.9" y="57.7" transform="rotate(-90 155.9 57.7)">VDD</text>
<text x="158.4" y="57.7" transform="rotate(-90 158.4 57.7)">VDD</text>
<text x="161" y="57.7" transform="rotate(-90 161 57.7)">VDD</text>
<text x="163.5" y="58.8" transform="rotate(-90 163.5 58.8)">VDDA</text>
<text x="168.4" y="59.4">PA0</text>
<text x="196.8" y="55.4">Button_Display</text>
<text x="198.3" y="59.4">BTN1</text>
<text x="205.4" y="59.4">CS</text>
<text x="17.9" y="64.5">J201</text>
<text x="30.4" y="64.5">Q201</text>
<text x="38.6" y="63.2">+5V</text>
<text x="124.9" y="61.9">GND</text>
<text x="142.7" y="64.5">BOOT0</text>
<text x="168.4" y="61.9">PA1</text>
<text x="168.4" y="64.5">PA2</text>
<text x="198.3" y="61.9">BTN2T_CS</text>
<text x="198.3" y="64.5">BTN3 SCK</text>
<text x="254" y="63">Serial</text>
<text x="18.2" y="67">PWR SI2301CDS-T1-GE3</text>
<text x="47" y="70.8">PWR_FLAG</text>
<text x="82.5" y="69.5">Y201</text>
<text x="94" y="69.5">R202</text>
<text x="142.7" y="69.5">PD0</text>
<text x="168.4" y="67">PA3</text>
<text x="168.4" y="69.5">PA4</text>
<text x="198.3" y="67">BTN4MISO</text>
<text x="198.3" y="69.5">BTN5MOSI</text>
<text x="255.4" y="69.5">RXD</text>
<text x="82.5" y="72.1">8MHz</text>
<text x="94" y="72.1">1M</text>
<text x="142.7" y="77.2">PC13</text>
<text x="142.7" y="72.1">PD1</text>
<text x="168.4" y="72.1">PA5</text>
<text x="168.4" y="74.6">PA6</text>
<text x="168.4" y="77.2">PA7</text>
<text x="202.7" y="72.1">T_IRQ</text>
<text x="204" y="77.2">D/C</text>
<text x="204.4" y="74.6">RST</text>
<text x="255.4" y="72.1">TXD</text>
<text x="25.9" y="81">GND</text>
<text x="70.5" y="82.2">20p</text>
<text x="107.9" y="81">C210</text>
<text x="108.6" y="78.4">12p</text>
<text x="120.6" y="79.7">Y202</text>
<text x="120.6" y="82.2">32k</text>
<text x="142.7" y="79.7">PC14</text>
<text x="142.7" y="82.2">PC15</text>
<text x="168.4" y="79.7">PA8</text>
<text x="168.4" y="82.2">PA9</text>
<text x="201.9" y="82.2">SD_CS</text>
<text x="204.4" y="79.7">LED</text>
<text x="31" y="88.6">GND</text>
<text x="64" y="84.8">GND</text>
<text x="69.8" y="84.8">C207</text>
<text x="142.7" y="87.3">PB0</text>
<text x="142.7" y="89.9">PB1</text>
<text x="167.2" y="84.8">PA10</text>
<text x="167.2" y="87.3">PA11</text>
<text x="167.2" y="89.9">PA12</text>
<text x="199.8" y="89.9">SD_MOSI</text>
<text x="199.8" y="87.3">SD_MISO</text>
<text x="200.7" y="84.8">SD_SCK</text>
<text x="238.6" y="84.8">+3V3</text>
<text x="259.4" y="89.9">U203</text>
<text x="264" y="84.8">+3V3</text>
<text x="276.7" y="89.9">+3V3</text>
<text x="22.7" y="94.9">+3V3</text>
<text x="102.1" y="94.9">GND</text>
<text x="107.9" y="93.7">C211</text>
<text x="108.6" y="91.1">12p</text>
<text x="142.7" y="92.4">PB2</text>
<text x="142.7" y="94.9">PB3</text>
<text x="167.2" y="92.4">PA13</text>
<text x="167.2" y="94.9">PA14</text>
<text x="233.6" y="94.9">R204</text>
<text x="251.1" y="92.4">M24C64-RMN</text>
<text x="29.8" y="98.8">BOOT0</text>
<text x="30" y="96.2">JP201</text>
<text x="142.7" y="97.5">PB4</text>
<text x="142.7" y="100">PB5</text>
<text x="167.2" y="97.5">PA15</text>
<text x="236.3" y="97.5">1k</text>
<text x="259.6" y="97.5">SDA</text>
<text x="259.6" y="100">SCL</text>
<text x="267.7" y="98.3" transform="rotate(-90 267.7 98.3)">VCC</text>
<text x="271.2" y="97.5">E0</text>
<text x="271.2" y="100">E1</text>
<text x="43.2" y="107.6">R201</text>
<text x="54.6" y="106.4">C204</text>
<text x="72.4" y="106.4">SW201</text>
<text x="142.7" y="102.6">PB6</text>
<text x="142.7" y="105.1">PB7</text>
<text x="142.7" y="107.6">PB8</text>
<text x="259.6" y="102.6">WC</text>
<text x="267.7" y="103.7" transform="rotate(-90 267.7 103.7)">VSS</text>
<text x="271.2" y="102.6">E2</text>
<text x="43.2" y="110.2">10k</text>
<text x="54.7" y="108.9">100n</text>
<text x="72.4" y="108.9">Reset</text>
<text x="142.7" y="112.7">PB10</text>
<text x="142.7" y="110.2">PB9</text>
<text x="277.3" y="110.2">GND</text>
<text x="142.7" y="115.3">PB11</text>
<text x="142.7" y="117.8">PB12</text>
<text x="246.3" y="117.8">+3V3+3V3</text>
<text x="264.6" y="115.3">GND</text>
<text x="38.6" y="120.3">GND</text>
<text x="61.4" y="122.9">GND</text>
<text x="142.7" y="120.3">PB13</text>
<text x="142.7" y="122.9">PB14</text>
<text x="142.7" y="125.4">PB15</text>
<text x="225.9" y="122.9">+3V3</text>
<text x="264" y="122.9">+3V3</text>
<text x="158.4" y="129.1" transform="rotate(-90 158.4 129.1)">VSS</text>
<text x="161" y="129.1" transform="rotate(-90 161 129.1)">VSSA</text>
<text x="241.2" y="128">R208</text>
<text x="242.7" y="130.5">4k7</text>
<text x="256.5" y="128">R207</text>
<text x="256.5" y="130.5">4k7</text>
<text x="268.7" y="128">U204</text>
<text x="268.7" y="130.8">M24C64-RMN</text>
<text x="162.1" y="133">U202</text>
<text x="162.1" y="135.6">STM32F103C8Tx</text>
<text x="220.9" y="133">R205</text>
<text x="223.6" y="135.6">1k</text>
<text x="259.6" y="135.6">SDA</text>
<text x="267.7" y="136.4" transform="rotate(-90 267.7 136.4)">VCC</text>
<text x="271.2" y="135.6">E0</text>
<text x="155.4" y="143.2">GND</text>
<text x="259.6" y="138.1">SCL</text>
<text x="259.6" y="140.7">WC</text>
<text x="267.7" y="141.8" transform="rotate(-90 267.7 141.8)">VSS</text>
<text x="271.2" y="138.1">E1</text>
<text x="271.2" y="140.7">E2</text>
<text x="220" y="147">JP203</text>
<text x="223.1" y="149.6">WP</text>
<text x="277.3" y="148.3">GND</text>
<text x="264.6" y="153.4">GND</text>
<text x="149.7" y="161">+3V3</text>
<text x="226.5" y="161">GND</text>
<text x="153.5" y="173.7">RESET</text>
<text x="153.1" y="178.8">SWCLK</text>
<text x="153.4" y="174.5" transform="rotate(-90 153.4 174.5)">VCC</text>
<text x="153.4" y="184.9" transform="rotate(-90 153.4 184.9)">GND</text>
<text x="153.4" y="181.3">SWDIO</text>
<text x="155.3" y="183.8">SWO</text>
<text x="154.9" y="187.9">J202</text>
<text x="155.6" y="190.2">SWD</text>
<text x="150.3" y="196.5">GND</text>
</g>
<g font-size="1.3" fill="#0f0f0f">
<text x="253.9" y="20.3" transform="rotate(-90 253.9 20.3)">Vbat</text>
<text x="128.2" y="43.1">Vbat1</text>
<text x="148.6" y="48.1">Vbat</text>
<text x="133.5" y="58.3">RST</text>
<text x="212.1" y="58.3">SPI2_CS1</text>
<text x="130.8" y="63.4">BOOT0</text>
<text x="212.1" y="65.9">SPI2_MISO</text>
<text x="212.1" y="60.8">SPI2_CS2</text>
<text x="212.1" y="63.4">SPI2_SCK</text>
<text x="177.8" y="71">SPI1_SCK</text>
<text x="177.8" y="68.5">SPI1_CS</text>
<text x="212.1" y="71">T_IRQ</text>
<text x="212.1" y="68.5">SPI2_MOSI</text>
<text x="240.7" y="71">USART1_RX</text>
<text x="241" y="68.5">USART1_TX</text>
<text x="128" y="76.1">SPI2_CS2</text>
<text x="177.8" y="76.1">SPI1_MOSI</text>
<text x="177.8" y="73.5">SPI1_MISO</text>
<text x="212.1" y="76.1">DISP_D/C</text>
<text x="212.1" y="73.5">DISP_RST</text>
<text x="177.8" y="83.7">USART1_RX</text>
<text x="177.8" y="81.2">USART1_TX</text>
<text x="212.1" y="83.7">SPI1_SCK</text>
<text x="212.1" y="81.2">SPI1_CS</text>
<text x="212.1" y="78.6">DISP_BL</text>
<text x="177.8" y="86.2">WP</text>
<text x="212.1" y="86.2">SPI1_MISO</text>
<text x="212.1" y="88.8">SPI1_MOSI</text>
<text x="128.5" y="93.9">SYS_SWO</text>
<text x="131.8" y="91.3">T_IRQ</text>
<text x="177.8" y="91.3">SYS_SWDIO</text>
<text x="177.8" y="93.9">SYS_SWCLK</text>
<text x="43.2" y="101.5">BOOT0</text>
<text x="63.4" y="96.5" transform="rotate(-90 63.4 96.5)">RST</text>
<text x="128" y="96.4">SPI2_CS1</text>
<text x="128.2" y="98.9">DISP_RST</text>
<text x="244.9" y="96.4">I2C2_SDA</text>
<text x="245" y="98.9">I2C2_SCL</text>
<text x="129.3" y="106.6">DISP_BL</text>
<text x="241.2" y="107.1" transform="rotate(-90 241.2 107.1)">WP</text>
<text x="127.7" y="109.1">DISP_D/C</text>
<text x="128.2" y="111.6">I2C2_SCL</text>
<text x="127.9" y="119.3">SPI2_SCK</text>
<text x="128.1" y="114.2">I2C2_SDA</text>
<text x="127.1" y="124.3">SPI2_MOSI</text>
<text x="127.1" y="121.8">SPI2_MISO</text>
<text x="237.3" y="134.5">I2C2_SDA</text>
<text x="237.4" y="137">I2C2_SCL</text>
<text x="165.1" y="172.6">RST</text>
<text x="165.1" y="177.7">SYS_SWCLK</text>
<text x="165.1" y="180.2">SYS_SWDIO</text>
<text x="165.1" y="182.8">SYS_SWO</text>
</g>
<g font-size="1.3" fill="#a90000">
<text x="41.2" y="27.8">3</text>
<text x="53.9" y="27.8">2</text>
<text x="48.1" y="35" transform="rotate(-90 48.1 35)">1</text>
<text x="142.8" y="43">1</text>
<text x="147.2" y="46.5" transform="rotate(-90 147.2 46.5)">2</text>
<text x="150.4" y="43">3</text>
<text x="152.3" y="52.8" transform="rotate(-90 152.3 52.8)">1</text>
<text x="154.8" y="53.4" transform="rotate(-90 154.8 53.4)">24</text>
<text x="157.3" y="53.4" transform="rotate(-90 157.3 53.4)">36</text>
<text x="159.9" y="53.4" transform="rotate(-90 159.9 53.4)">48</text>
<text x="162.4" y="52.8" transform="rotate(-90 162.4 52.8)">9</text>
<text x="140.2" y="58.3">7</text>
<text x="172.7" y="58.3">10</text>
<text x="139.6" y="63.4">44</text>
<text x="172.7" y="60.8">11</text>
<text x="172.7" y="63.4">12</text>
<text x="172.7" y="65.9">13</text>
<text x="22.8" y="69.7">1</text>
<text x="28.5" y="69.7">3</text>
<text x="36.1" y="69.7">2</text>
<text x="140.2" y="68.4">5</text>
<text x="140.2" y="71">6</text>
<text x="172.7" y="68.4">14</text>
<text x="172.7" y="71">15</text>
<text x="22.8" y="72.3">2</text>
<text x="32.9" y="76.9" transform="rotate(-90 32.9 76.9)">1</text>
<text x="140.2" y="76.1">2</text>
<text x="172.7" y="73.5">16</text>
<text x="172.7" y="76.1">17</text>
<text x="140.2" y="78.6">3</text>
<text x="140.2" y="81.1">4</text>
<text x="172.7" y="78.6">29</text>
<text x="172.7" y="81.1">30</text>
<text x="172.7" y="83.7">31</text>
<text x="139.6" y="86.2">18</text>
<text x="139.6" y="88.8">19</text>
<text x="172.7" y="86.2">32</text>
<text x="172.7" y="88.8">33</text>
<text x="139.6" y="91.3">20</text>
<text x="139.6" y="93.8">39</text>
<text x="172.7" y="91.3">34</text>
<text x="172.7" y="93.8">37</text>
<text x="266.6" y="93.4" transform="rotate(-90 266.6 93.4)">8</text>
<text x="139.6" y="96.4">40</text>
<text x="139.6" y="98.9">41</text>
<text x="139.6" y="101.5">42</text>
<text x="172.7" y="96.4">38</text>
<text x="257.1" y="96.4">5</text>
<text x="257.1" y="98.9">6</text>
<text x="257.1" y="101.5">7</text>
<text x="274.9" y="96.4">1</text>
<text x="274.9" y="98.9">2</text>
<text x="274.9" y="101.5">3</text>
<text x="139.6" y="104">43</text>
<text x="139.6" y="106.5">45</text>
<text x="266.6" y="106.1" transform="rotate(-90 266.6 106.1)">4</text>
<text x="139.6" y="111.6">21</text>
<text x="139.6" y="109.1">46</text>
<text x="139.6" y="114.2">22</text>
<text x="139.6" y="116.7">25</text>
<text x="139.6" y="119.2">26</text>
<text x="139.6" y="121.8">27</text>
<text x="139.6" y="124.3">28</text>
<text x="159.9" y="131.5" transform="rotate(-90 159.9 131.5)">8</text>
<text x="266.6" y="131.5" transform="rotate(-90 266.6 131.5)">8</text>
<text x="157.3" y="132.1" transform="rotate(-90 157.3 132.1)">23</text>
<text x="257.1" y="134.5">5</text>
<text x="257.1" y="137">6</text>
<text x="274.9" y="134.5">1</text>
<text x="274.9" y="137">2</text>
<text x="257.1" y="139.6">7</text>
<text x="274.9" y="139.6">3</text>
<text x="266.6" y="144.2" transform="rotate(-90 266.6 144.2)">4</text>
<text x="152.3" y="169.6" transform="rotate(-90 152.3 169.6)">1</text>
<text x="160.6" y="172.6">3</text>
<text x="160.6" y="177.7">4</text>
<text x="160.6" y="180.2">2</text>
<text x="160.6" y="182.7">6</text>
<text x="152.3" y="187.4" transform="rotate(-90 152.3 187.4)">5</text>
</g>
<g font-size="1.3" fill="#725600">
<text x="254" y="78.5">File: serial.kicad_sch</text>
<text x="130.8" y="87.3">RST2</text>
<text x="131.4" y="89.9">INT2</text>
<text x="179.2" y="89.9">INT1</text>
<text x="196.8" y="93.2">File: btn_disp.kicad_sch</text>
<text x="121.7" y="105.1">SDA</text>
<text x="121.8" y="102.6">SCL</text>
<text x="130.8" y="117.8">RST1</text>
</g>
</svg>
